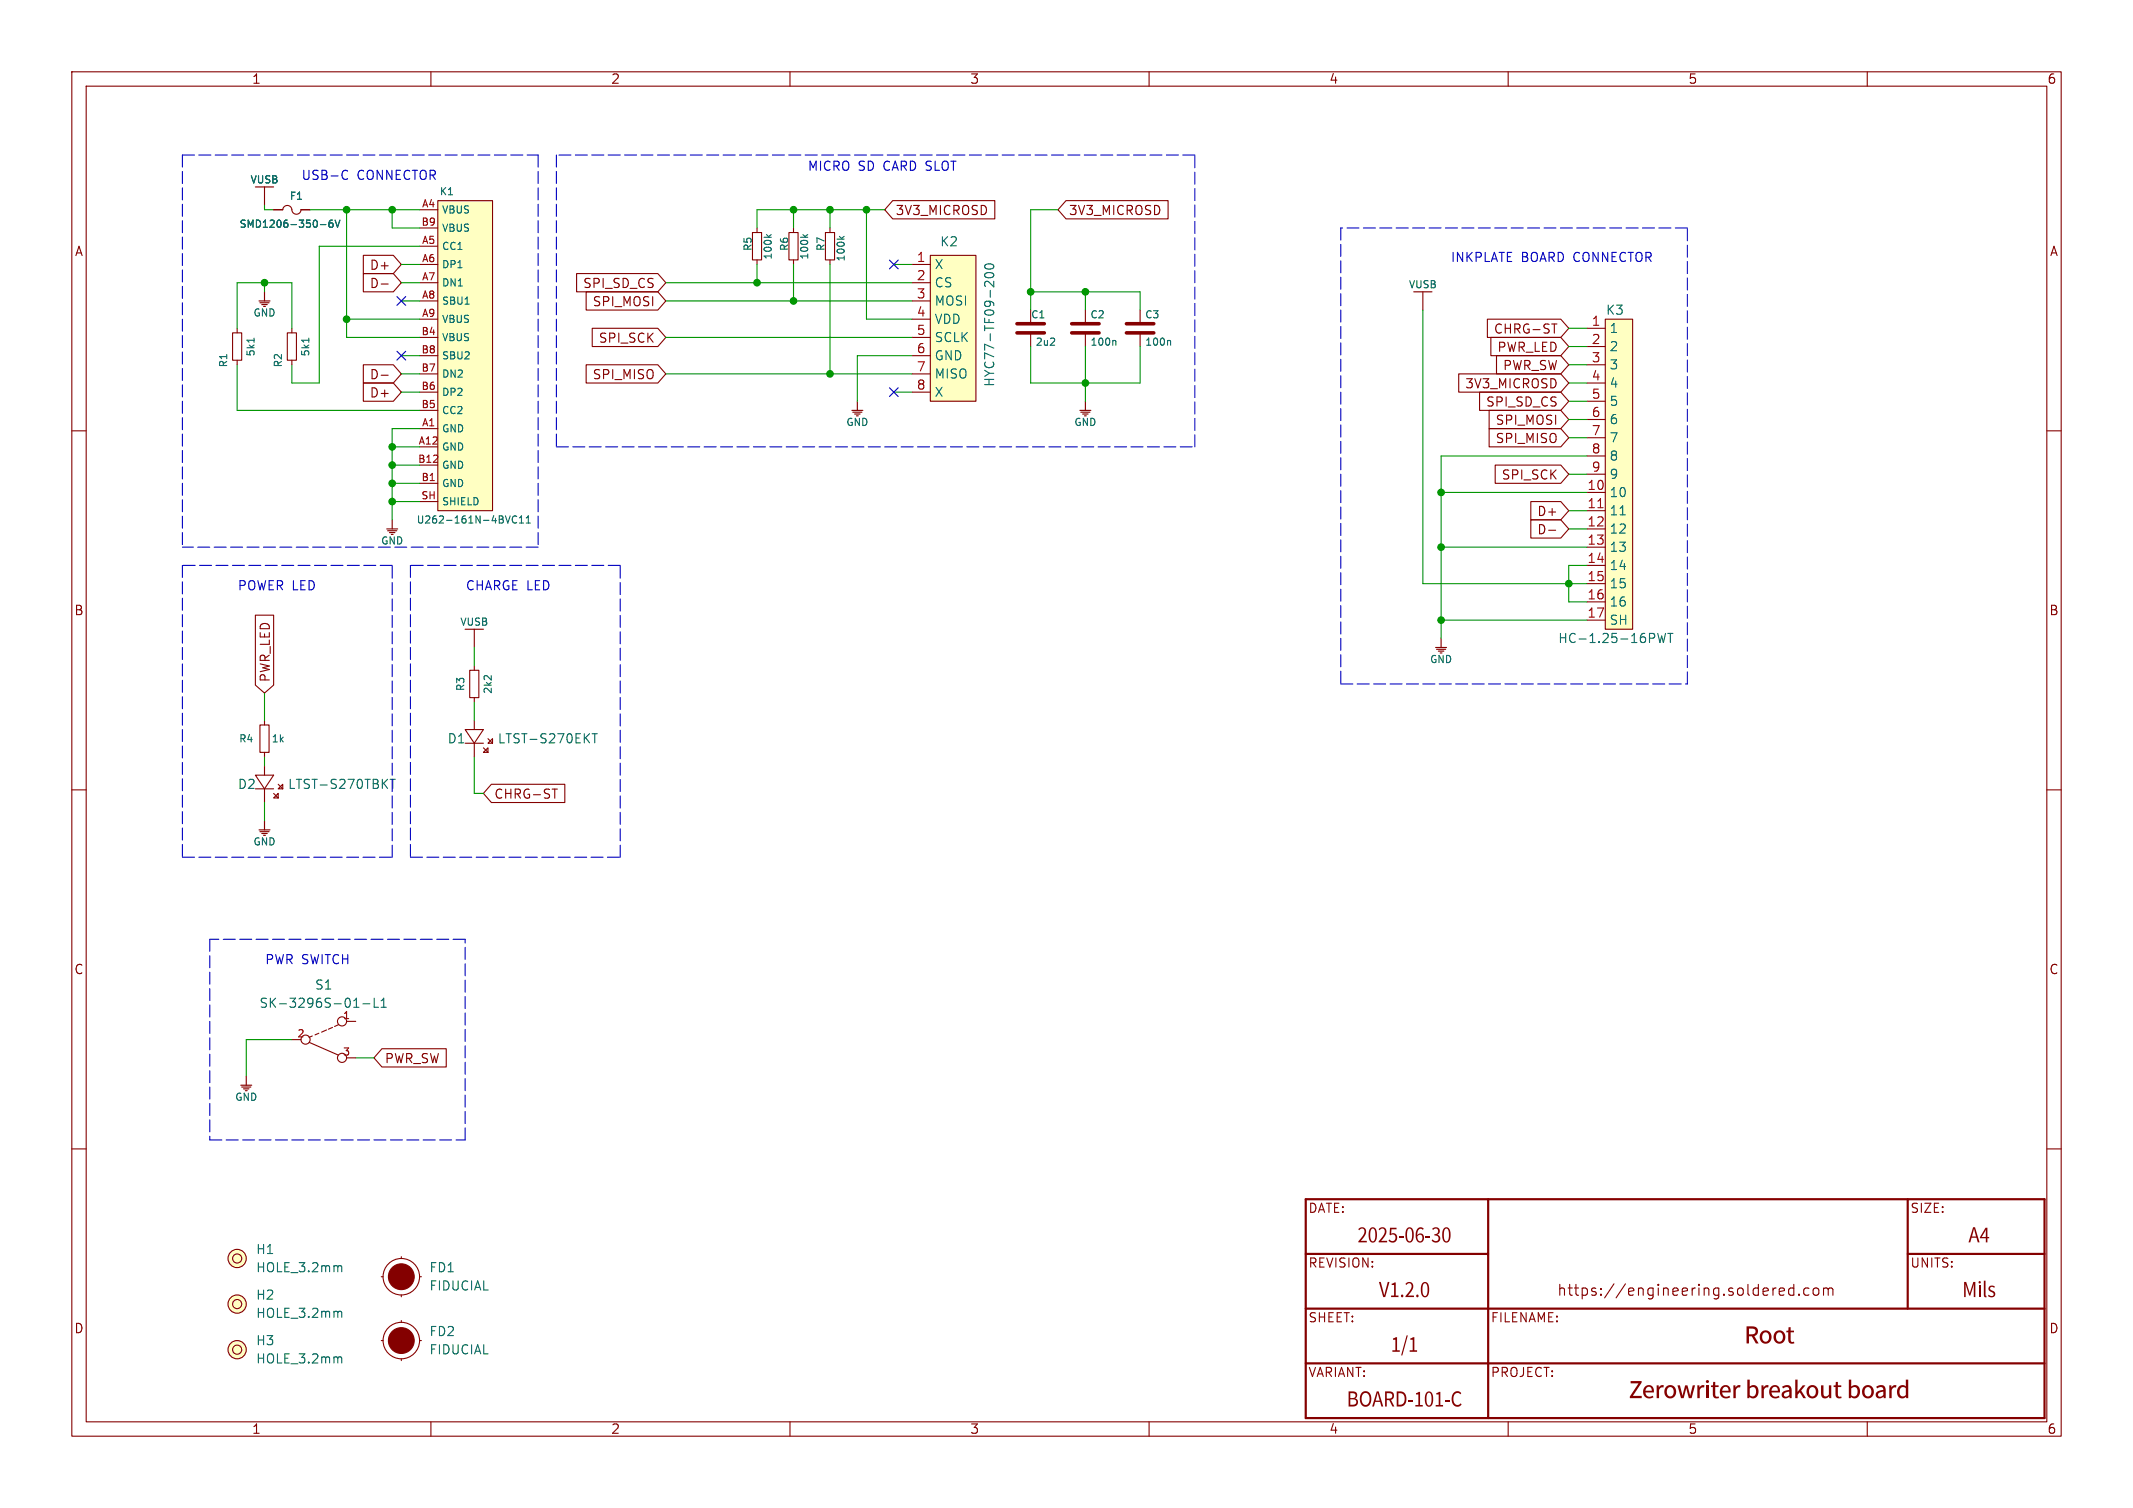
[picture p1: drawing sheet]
<svg xmlns="http://www.w3.org/2000/svg" width="297mm" height="210mm" viewBox="0 0 297 210" stroke-linecap="round" stroke-linejoin="round" font-family="sans-serif">
<g fill="none" stroke="#840000" stroke-width=".15">
<path d="M10 10h277v190h-277zM12 12h273v186h-273zM60 10v2M110 10v2M160 10v2M210 10v2M260 10v2M36.8 26v2.6M38.1 29.2h1.3a.67 .67 0 0 1 .7-.6 .67 .67 0 0 1 .6 .8 .64 .64 0 0 0 .7 .4 .64 .64 0 0 0 .5-.6h1.3M104.8 32.4h1.2v3.8h-1.2zM105.4 31.8v.6M105.4 36.2v.6"/>
<path d="M114.9 32.4h1.3v3.8h-1.3zM115.6 31.8v.6M115.6 36.2v.6M10 60h2M143.5 43.2v1.9M143.5 46.4v1.9M158.7 43.2v1.9M158.7 46.4v1.9M285 60h2M10 110h2M285 110h2M10 160h2"/>
<path d="M285 160h2M53.1 177.8h.2M55.9 175v.3M58.4 177.8h.3M248 179.4h.4l.1 .3-.8 .2M249.8 179.4h-.5l-.3 .3v.4l.2 .2 .1 .1 .5-.1M249.8 178.9v1.5M251.9 179.4h-.5l-.2 .3v.4l.1 .2 .1 .1 .5-.1M252.5 179.5a.41 .41 0 0 1 .4-.1 .41 .41 0 0 1 .4 .3v.4a.41 .41 0 0 1-.4 .3 .41 .41 0 0 1-.4-.3zM253.9 179.5a.38 .38 0 0 1 .7 .1M253.9 179.4v1M254.6 179.6l.2-.2h.3l.1 1"/>
<path d="M254.6 179.6v.8M55.9 180.3v.3M60 198v2M110 198v2M160 198v2M210 198v2M248.4 180.3l-.4 .1M250.5 180.2l.1 .1-.1 .1M250.5 180.2l-.1 .1 .1 .1M250.5 180.2v.2M260 198v2"/>
<circle cx="55.9" cy="177.8" r="2.54"/>
<circle cx="33" cy="188" r=".63"/>
<circle cx="33" cy="188" r="1.27"/>
</g>
<path d="M181.8 167h102.9v30.5h-102.9zM181.8 174.6h25.4M207.2 167v30.5M265.6 167v15.2M265.6 174.6h19.1M181.8 182.2h102.9M181.8 189.9h102.9" fill="none" stroke="#840000" stroke-width=".31"/>
<path d="M44.6 31.3h.8M46.3 30.7h-.3a.67 .67 0 0 0 0 1l.3-.1 .1-.4-.2-.2-.3 .1-.1 .1M46.7 30.7l.3 1 .3-1M106.7 32.7l.4 .3M107.4 32.7l-.4 .2M116.9 32.9l.4 .4M117.5 32.9l-.3 .3M146.2 48.1h.7M146.8 47.2v.3M162.7 47.4l.3 .2v.5M47.2 189h.3l.1 .1v.7" fill="none" stroke="#006464" stroke-width=".15"/>
<circle cx="55.9" cy="177.8" r="1.8" fill="#840000" stroke="#840000" stroke-width=".15"/>
<path d="M35.6 26h2.5M150.4 57.2h1.5M150.5 57.4h1.3M150.7 57.7h.8M151 57.9h.3M151.1 55.9v1.3M53.8 73.7h1.6M54 73.9h1.2M54.2 74.2h.8M54.5 74.4h.2M54.6 72.4v1.3" fill="none" stroke="#840000" stroke-width=".16"/>
<circle cx="33" cy="188" r="1.27" fill="#ffffc2" stroke="#ffffc2" stroke-width=".14"/>
<path d="M141.6 46.4h3.8M141.6 45.1h3.8M156.8 46.4h3.9M156.8 45.1h3.9" fill="none" stroke="#840000" stroke-width=".5"/>
<path d="M61 27.9h7.6v43.2h-7.6z" fill="#ffffc2"/>
<g fill="none" stroke="#840000" stroke-width=".15">
<path d="M58.4 29.2h2.6M58.4 34.3h2.6M58.4 36.8h2.6M58.4 39.4h2.6M58.4 31.8h2.6M61 27.9h7.6v43.2h-7.6zM40 46.4h1.3v3.8h-1.3zM40.6 45.7v.6M40.6 50.2v.6M58.4 59.7h2.6M58.4 41.9h2.6M58.4 44.5h2.6"/>
<path d="M58.4 47h2.6M58.4 57.2h2.6M58.4 54.6h2.6M58.4 52.1h2.6M58.4 49.5h2.6M151.1 43.2v1.9M151.1 46.4v1.9M198.1 40.6v2.6M58.4 62.2h2.6M58.4 67.3h2.6M58.4 64.8h2.6M58.4 69.9h2.6"/>
<path d="M65.4 93.3h1.3v3.9h-1.3zM66 87.6v2.6M66 92.7v.6M66 97.2v.6M64.8 101.6h2.5l-1.3 1.9zM64.8 103.5h2.5M66 100.3v1.3M66 103.5v1.9M67.3 104.8l.6-.7v.7zM67.3 104.1l.6 .7M67.9 102.9l.7 .6M68.6 102.9v.6h-.7z"/>
<path d="M40.6 144.8h1.3M43.1 145.2l4 1.7M43.5 144.3l-.5 .2M44.4 143.9l-.5 .2M45.5 143.4l-.7 .3M46.3 143.1l-.6 .2M47.1 142.7l-.5 .3M48.3 142.2h1.2M48.3 147.3h1.2M53.1 186.7h.2M55.9 183.9v.3M55.9 189.2v.3"/>
<path d="M58.4 186.7h.3"/>
<circle cx="42.5" cy="144.8" r=".63"/>
<circle cx="47.6" cy="142.2" r=".63"/>
<circle cx="47.6" cy="147.3" r=".63"/>
<circle cx="33" cy="175.3" r=".63"/>
<circle cx="33" cy="175.3" r="1.27"/>
<circle cx="33" cy="181.6" r=".63"/>
<circle cx="33" cy="181.6" r="1.27"/>
<circle cx="55.9" cy="186.7" r="2.54"/>
</g>
<g fill="none" stroke="#006464" stroke-width=".15">
<path d="M43 47.1v.6M64.8 42.4h.5M155.1 47.4l.3 .2v.5M71 71.8l-.3 1M71.9 71.9a.47 .47 0 0 0-.6 .4 .47 .47 0 0 0 .5 .5l.1-.1M72.3 72.8h.6M72.3 72.1l.3-.3v1M73.3 72.8h.5M73.3 72.1l.3-.3v1M82.4 102.2h.8M82.8 102.2v1.2M49.4 139.3l.2-.3v1.3"/>
<path d="M50.5 139.8h1M52.1 139v1.3h.6M53.1 139.4l.3-.4v1.3M49.3 140.3h.7M53.1 140.3h.7M47.2 176.3h.2l.2 .1v.7M47.2 182.6h.2l.2 .2v.7"/>
</g>
<circle cx="55.9" cy="186.7" r="1.8" fill="#840000" stroke="#840000" stroke-width=".15"/>
<g fill="#ffffc2" stroke="#ffffc2" stroke-width=".14">
<circle cx="33" cy="175.3" r="1.27"/>
<circle cx="33" cy="181.6" r="1.27"/>
</g>
<g fill="none" stroke="#840000" stroke-width=".16">
<path d="M36.1 41.9h1.5M36.2 42.2h1.3M36.4 42.4h.8M36.7 42.7h.3M36.8 40.6v1.3M118.6 57.2h1.5M118.7 57.4h1.3M119 57.7h.8M119.3 57.9h.2M119.4 55.9v1.3M196.8 40.6h2.6M64.8 87.6h2.5"/>
<path d="M33.5 151.1h1.6M33.7 151.4h1.2M33.9 151.6h.8M34.2 151.9h.2M34.3 149.9v1.2"/>
</g>
<path d="M149.2 46.4h3.8M149.2 45.1h3.8" fill="none" stroke="#840000" stroke-width=".5"/>
<path d="M223.5 44.5h3.8v43.1h-3.8z" fill="#ffffc2"/>
<g fill="none" stroke="#840000" stroke-width=".15">
<path d="M221 45.7h2.5M221 48.3h2.5M221 50.8h2.5M221 53.3h2.5M221 55.9h2.5M221 58.4h2.5M223.5 44.5h3.8v43.1h-3.8zM221 68.6h2.5M221 71.1h2.5M221 73.7h2.5M221 76.2h2.5M221 78.7h2.5"/>
<path d="M221 61h2.5M221 63.5h2.5M221 66h2.5M221 81.3h2.5M221 83.8h2.5M221 86.4h2.5M35.6 108h2.5l-1.3 1.9zM35.6 109.9h2.5M36.2 101h1.3v3.8h-1.3zM36.8 100.3v.7M36.8 104.8v.6M36.8 106.7v1.3"/>
<path d="M36.8 109.8v2M38.1 111.1l.6-.6v.6zM38.1 110.5l.6 .6M38.7 109.9l.7-.7v.7zM38.7 109.2l.7 .7"/>
</g>
<path d="M225.6 71.7h.7M230.8 88.2l.3 1.3 .3-.9 .2 .9 .3-1.3M232.2 88.2h.7M232.6 88.2v1.3M54.3 108.5h.8M54.7 108.5v1.3" fill="none" stroke="#006464" stroke-width=".15"/>
<path d="M222.5 70.7h.7" fill="none" stroke="#a90000" stroke-width=".15"/>
<path d="M199.9 90.2h1.5M200 90.4h1.3M200.3 90.7h.7M200.5 90.9h.3M200.7 88.9v1.3M36.1 115.6h1.5M36.2 115.8h1.3M36.4 116.1h.8M36.7 116.3h.3M36.8 114.3v1.3" fill="none" stroke="#840000" stroke-width=".16"/>
<path d="M129.5 35.6h6.4v20.3h-6.4z" fill="#ffffc2"/>
<g fill="none" stroke="#840000" stroke-width=".15">
<path d="M38.1 29.2h1.3M41.9 29.2h1.3M50.6 38.1h4.2l1.1 1.3-1.1 1.2h-4.2zM50.6 35.6h4.2l1.1 1.2-1.1 1.3h-4.2zM53.1 39.6h.9M80.3 38.1h11.3l1.1 1.3-1.1 1.2h-11.3zM109.9 32.4h1.2v3.8h-1.2zM110.5 31.8v.6M110.5 36.2v.6M124.3 27.9h14.2v2.6h-14.2l-1.1-1.3zM127 36.8h2.5M127 39.4h2.5"/>
<path d="M129.5 35.6h6.4v20.3h-6.4zM148.4 27.9h14.2v2.6h-14.2l-1.1-1.3zM32.4 46.4h1.3v3.8h-1.3zM33 45.7v.6M33 50.2v.6M50.6 50.8h4.2l1.1 1.3-1.1 1.2h-4.2zM50.6 53.3h4.2l1.1 1.3-1.1 1.3h-4.2zM53.1 52.3h.9M81.6 40.6h10l1.1 1.3-1.1 1.3h-10zM81.6 50.8h10l1.1 1.3-1.1 1.2h-10zM82.5 45.7h9.1l1.1 1.3-1.1 1.3h-9.1zM127 41.9h2.5"/>
<path d="M127 44.5h2.5M127 47h2.5M127 49.5h2.5M127 52.1h2.5M127 54.6h2.5M203.1 52.1h14.2l1.1 1.2-1.1 1.3h-14.2zM206 54.6h11.3l1.1 1.3-1.1 1.3h-11.3zM207.1 44.4h10.2l1.1 1.3-1.1 1.3h-10.2zM207.3 57.1h10l1.1 1.3-1.1 1.3h-10zM207.3 59.7h10l1.1 1.3-1.1 1.2h-10zM207.6 47h9.7l1.1 1.3-1.1 1.2h-9.7zM208.4 49.5h8.9l1.1 1.3-1.1 1.3h-8.9z"/>
<path d="M216.1 45.1h.7M208.2 64.8h9.1l1.1 1.2-1.1 1.3h-9.1zM213.2 69.8h4.1l1.1 1.3-1.1 1.3h-4.1zM213.2 72.4h4.1l1.1 1.3-1.1 1.2h-4.1zM215.6 73.8h1M35.6 85.7h2.5v9.7l-1.3 1.1-1.2-1.1zM68.4 109.2h10.2v2.6h-10.2l-1.1-1.3zM76.9 109.9h.7M53.2 146h8.9v2.6h-8.9l-1.1-1.3z"/>
</g>
<path d="M44.6 31.3h.8M46.3 30.7h-.3a.67 .67 0 0 0 0 1l.3-.1 .1-.4-.2-.2-.3 .1-.1 .1M46.7 30.7l.3 1 .3-1M111.8 32.7l.4 .3M112.5 32.7l-.4 .2M137.2 36.9l.4-.2 .5 .1 .2 .1 .1 .3a.79 .79 0 0 1-1.3 0zM137.2 38.1l.4-.1h.5l.2 .1 .1 .3a.79 .79 0 0 1-1.3 0zM138.4 39.2v.8l-.8-.8h-.1l-.3 .1-.1 .4M35.4 47.1v.6" fill="none" stroke="#006464" stroke-width=".15"/>
<path d="M47.9 23.8l.3-.1 .2 .1M48.4 24.9l-.2 .1-.3-.1" fill="none" stroke="#0000c2" stroke-width=".15"/>
<g fill="none" stroke="#0000c2" stroke-width=".15" stroke-dasharray="1.7 .6">
<path d="M25.4 21.6v54.6M25.4 21.6h49.5M74.9 21.6v54.6M77.5 21.6v40.6M166.4 21.6h-88.9M186.7 31.8v63.5M234.9 31.8h-48.2M25.4 78.7v40.7M54.6 78.7h-29.2M57.1 78.7v40.7M74.9 76.2h-49.5M77.5 62.2h88.9"/>
<path d="M86.4 78.7h-29.3M166.4 62.2v-40.6M186.7 95.3h48.2M234.9 95.3v-63.5M25.4 119.4h29.2M54.6 119.4v-40.7M57.1 119.4h29.3M86.4 119.4v-40.7M29.2 130.8v28M64.8 130.8h-35.6M29.2 158.8h35.6M64.8 158.8v-28"/>
</g>
<g fill="none" stroke="#009600" stroke-width=".15">
<path d="M36.8 28.6v.6h1.3M36.8 39.4v1.2M43.2 29.2h15.2M48.3 29.2v17.8h10.1M54.6 29.2v2.6h3.8M55.9 39.4h2.5M55.9 36.8h2.5M58.4 34.3h-14v19h-3.8v-2.5M92.7 39.4h34.3M105.4 36.8v2.6M110.5 29.2v2.6M110.5 36.8v5.1"/>
<path d="M115.6 29.2v2.6M115.6 36.8v15.3M120.6 29.2v15.3h6.4M123.2 29.2h-17.8v2.6M124.5 36.8h2.5M147.3 29.2h-3.8v14M33 45.7v-6.3h7.6v6.3M33 50.8v6.4h25.4M48.3 44.5h10.1M55.9 49.5h2.5M55.9 52.1h2.5M55.9 41.9h2.5"/>
<path d="M55.9 54.6h2.5M58.4 59.7h-3.8v12.7M92.7 47h34.3M92.7 52.1h34.3M92.7 41.9h34.3M124.5 54.6h2.5M127 49.5h-7.6v6.4M143.5 48.3v5h15.2v-5M143.5 40.6h15.2v2.6M151.1 40.6v2.6M151.1 48.3v7.6M198.1 43.2v38.1h22.9"/>
<path d="M218.4 53.3h2.6M218.4 48.3h2.6M218.4 45.7h2.6M218.4 50.8h2.6M218.4 55.9h2.6M218.4 58.4h2.6M54.6 62.2h3.8M54.6 67.3h3.8M54.6 64.8h3.8M54.6 69.9h3.8M200.7 68.6h20.3M200.7 76.2h20.3"/>
<path d="M218.4 73.7h2.6M218.4 71.1h2.6M218.4 66h2.6M218.4 61h2.6M221 63.5h-20.3v25.4M221 78.7h-2.6v5.1h2.6M36.8 96.5v3.8M66 90.2v2.5M66 97.8v2.5M200.7 86.4h20.3M36.8 105.4v1.3M36.8 111.8v2.5"/>
<path d="M66 105.4v5.1h1.3M40.6 144.8h-6.3v5.1M49.5 147.3h2.6"/>
</g>
<path d="M123.9 36.2l1.2 1.2M125.1 36.2l-1.2 1.2M55.3 48.9l1.2 1.2M55.3 41.3l1.2 1.2M56.5 48.9l-1.2 1.2M56.5 41.3l-1.2 1.2M123.9 54l1.2 1.2M125.1 54l-1.2 1.2" fill="none" stroke="#000084" stroke-width=".15"/>
<g fill="#009600" stroke="#009600" stroke-width=".15">
<circle cx="110.5" cy="41.9" r=".46"/>
<circle cx="105.4" cy="39.4" r=".46"/>
<circle cx="54.6" cy="29.2" r=".46"/>
<circle cx="110.5" cy="29.2" r=".46"/>
<circle cx="115.6" cy="52.1" r=".46"/>
<circle cx="120.6" cy="29.2" r=".46"/>
<circle cx="115.6" cy="29.2" r=".46"/>
<circle cx="54.6" cy="64.8" r=".46"/>
<circle cx="54.6" cy="69.9" r=".46"/>
<circle cx="54.6" cy="67.3" r=".46"/>
<circle cx="54.6" cy="62.2" r=".46"/>
<circle cx="151.1" cy="40.6" r=".46"/>
<circle cx="143.5" cy="40.6" r=".46"/>
<circle cx="36.8" cy="39.4" r=".46"/>
<circle cx="48.3" cy="44.5" r=".46"/>
<circle cx="48.3" cy="29.2" r=".46"/>
<circle cx="200.7" cy="76.2" r=".46"/>
<circle cx="200.7" cy="86.4" r=".46"/>
<circle cx="218.4" cy="81.3" r=".46"/>
<circle cx="200.7" cy="68.6" r=".46"/>
<circle cx="151.1" cy="53.3" r=".46"/>
</g>
<g font-size="3.5" fill="#840000">
<text x="242.9" y="188.3">Root</text>
<text x="226.8" y="195.9">Zerowriterbreakoutboard</text>
</g>
<g font-size="3.2" fill="#840000">
<text x="189" y="174.1">2025-06-30</text>
<text x="274.1" y="174.1">A4</text>
<text x="192" y="181.7">V1.2.0</text>
<text x="273.2" y="181.7">Mils</text>
<text x="193.7" y="189.3">1/1</text>
<text x="187.5" y="197">BOARD-101-C</text>
</g>
<text font-size="2.1" fill="#840000" x="216.7" y="180.7">https://engineering.soldered.com</text>
<g font-size="1.8" fill="#840000">
<text x="35" y="11.9">1</text>
<text x="85" y="11.9">2</text>
<text x="135" y="11.9">3</text>
<text x="185" y="11.9">4</text>
<text x="235" y="11.9">5</text>
<text x="285" y="11.9">6</text>
<text x="10.3" y="35.9">A</text>
<text x="124.6" y="30.2">3V3_MICROSD</text>
<text x="148.7" y="30.2">3V3_MICROSD</text>
<text x="285.3" y="35.9">A</text>
<text x="51.4" y="40.3">D-</text>
<text x="51.4" y="37.8">D+</text>
<text x="81.1" y="40.3">SPI_SD_CS</text>
<text x="82.4" y="42.9">SPI_MOSI</text>
<text x="83.3" y="47.9">SPI_SCK</text>
<text x="207.9" y="46.7">CHRG-ST</text>
<text x="51.4" y="53">D-</text>
<text x="82.4" y="53">SPI_MISO</text>
<text x="208.4" y="49.2">PWR_LED</text>
<text x="209.2" y="51.8">PWR_SW</text>
<text x="51.4" y="55.6">D+</text>
<text x="203.9" y="54.3">3V3_MICROSD</text>
<text x="206.8" y="56.8">SPI_SD_CS</text>
<text x="208.2" y="59.4">SPI_MOSI</text>
<text x="208.2" y="61.9">SPI_MISO</text>
<text x="209" y="67">SPI_SCK</text>
<text x="214" y="72.1">D+</text>
<text x="214" y="74.6">D-</text>
<text x="10.3" y="85.9">B</text>
<text x="285.3" y="85.9">B</text>
<text x="37.8" y="95.1" transform="rotate(-90 37.8 95.1)">PWR_LED</text>
<text x="68.7" y="111.4">CHRG-ST</text>
<text x="10.3" y="135.9">C</text>
<text x="285.3" y="135.9">C</text>
<text x="53.5" y="148.3">PWR_SW</text>
<text x="182.1" y="169.1">DATE:</text>
<text x="265.9" y="169.1">SIZE:</text>
<text x="182.1" y="176.7">REVISION:</text>
<text x="265.9" y="176.7">UNITS:</text>
<text x="10.3" y="185.9">D</text>
<text x="182.1" y="184.4">SHEET:</text>
<text x="207.5" y="184.4">FILENAME:</text>
<text x="285.3" y="185.9">D</text>
<text x="182.1" y="192">VARIANT:</text>
<text x="207.5" y="192">PROJECT:</text>
<text x="35" y="199.9">1</text>
<text x="85" y="199.9">2</text>
<text x="135" y="199.9">3</text>
<text x="185" y="199.9">4</text>
<text x="235" y="199.9">5</text>
<text x="285" y="199.9">6</text>
</g>
<g font-size="1.8" fill="#0000c2">
<text x="112.4" y="23.9">MICRO SD CARD SLOT</text>
<text x="41.9" y="25.2">USB-C</text>
<text x="49.7" y="25.2">CONNECTOR</text>
<text x="201.9" y="36.6">INKPLATE</text>
<text x="211.8" y="36.6">BOARD CONNECTOR</text>
<text x="33" y="82.3">POWER LED</text>
<text x="64.8" y="82.3">CHARGE LED</text>
<text x="36.8" y="134.4">PWR SWITCH</text>
</g>
<g font-size="1.8" fill="#006464">
<text x="130.8" y="34.5">K2</text>
<text x="130" y="37.7">X</text>
<text x="130" y="40.2">CS</text>
<text x="130" y="42.8">MOSI</text>
<text x="130" y="45.3">VDD</text>
<text x="130" y="47.9">SCLK</text>
<text x="223.5" y="44">K3</text>
<text x="224" y="46.6">1</text>
<text x="130" y="50.4">GND</text>
<text x="130" y="52.9">MISO</text>
<text x="138.7" y="54" transform="rotate(-90 138.7 54)">HYC77-TF09-200</text>
<text x="224" y="49.1">2</text>
<text x="224" y="51.7">3</text>
<text x="130" y="55.5">X</text>
<text x="224" y="54.2">4</text>
<text x="224" y="56.7">5</text>
<text x="224" y="59.3">6</text>
<text x="224" y="61.8">7</text>
<text x="224" y="64.4">8</text>
<text x="224" y="69.4">10</text>
<text x="224" y="72">11</text>
<text x="224" y="66.9">9</text>
<text x="224" y="74.5">12</text>
<text x="224" y="77.1">13</text>
<text x="224" y="79.6">14</text>
<text x="224" y="82.1">15</text>
<text x="217.1" y="89.8">HC-1.25-16PWT</text>
<text x="224" y="84.7">16</text>
<text x="224" y="87.2">SH</text>
<text x="62.2" y="103.7">D1</text>
<text x="69.2" y="103.7">LTST-S270EKT</text>
<text x="33" y="110.1">D2</text>
<text x="40" y="110.1">LTST-S270TBKT</text>
<text x="36" y="140.6">SK-3296S-01-L1</text>
<text x="43.8" y="138">S1</text>
<text x="35.6" y="177.4">HOLE_3.2mm</text>
<text x="35.6" y="174.9">H1</text>
<text x="59.7" y="177.4">FD1</text>
<text x="59.7" y="179.9">FIDUCIAL</text>
<text x="35.6" y="183.7">HOLE_3.2mm</text>
<text x="35.6" y="181.2">H2</text>
<text x="35.6" y="190.1">HOLE_3.2mm</text>
<text x="35.6" y="187.6">H3</text>
<text x="59.7" y="186.3">FD2</text>
<text x="59.7" y="188.8">FIDUCIAL</text>
</g>
<g font-size="1.8" fill="#a90000">
<text x="127.6" y="36.6">1</text>
<text x="127.6" y="39.1">2</text>
<text x="127.6" y="41.7">3</text>
<text x="127.6" y="44.2">4</text>
<text x="127.6" y="46.7">5</text>
<text x="221.5" y="45.5">1</text>
<text x="127.6" y="49.3">6</text>
<text x="127.6" y="51.8">7</text>
<text x="221.5" y="48">2</text>
<text x="221.5" y="50.5">3</text>
<text x="221.5" y="53.1">4</text>
<text x="127.6" y="54.4">8</text>
<text x="221.5" y="55.6">5</text>
<text x="221.5" y="58.2">6</text>
<text x="221.5" y="60.7">7</text>
<text x="221.5" y="63.2">8</text>
<text x="221.5" y="65.8">9</text>
<text x="220.9" y="68.3">10</text>
<text x="220.9" y="70.9">11</text>
<text x="220.9" y="73.4">12</text>
<text x="220.9" y="75.9">13</text>
<text x="220.9" y="78.5">14</text>
<text x="220.9" y="81">15</text>
<text x="220.9" y="83.6">16</text>
<text x="220.9" y="86.1">17</text>
</g>
<g font-size="1.4" fill="#006464">
<text x="34.8" y="25.7">VUSB</text>
<text x="40.2" y="28">F1</text>
<text x="61.1" y="27.4">K1</text>
<text x="61.5" y="29.9">VBUS</text>
<text x="33.2" y="31.9">SMD1206-350-6V</text>
<text x="61.5" y="35">CC1</text>
<text x="61.5" y="32.5">VBUS</text>
<text x="104.9" y="35.1" transform="rotate(-90 104.9 35.1)">R5</text>
<text x="109.9" y="35.1" transform="rotate(-90 109.9 35.1)">R6</text>
<text x="115" y="35.1" transform="rotate(-90 115 35.1)">R7</text>
<text x="61.5" y="37.6">DP1</text>
<text x="61.5" y="40.1">DN1</text>
<text x="107.7" y="36.3" transform="rotate(-90 107.7 36.3)">100k</text>
<text x="112.7" y="36.3" transform="rotate(-90 112.7 36.3)">100k</text>
<text x="117.8" y="36.5" transform="rotate(-90 117.8 36.5)">100k</text>
<text x="196.1" y="40.4">VUSB</text>
<text x="35.2" y="44.3">GND</text>
<text x="61.5" y="42.6">SBU1</text>
<text x="61.5" y="45.2">VBUS</text>
<text x="61.5" y="47.7">VBUS</text>
<text x="143.5" y="44.5">C1</text>
<text x="151.7" y="44.5">C2</text>
<text x="159.3" y="44.5">C3</text>
<text x="31.8" y="51.3" transform="rotate(-90 31.8 51.3)">R1</text>
<text x="35.7" y="49.7" transform="rotate(-90 35.7 49.7)">5k1</text>
<text x="39.5" y="51.3" transform="rotate(-90 39.5 51.3)">R2</text>
<text x="43.3" y="49.7" transform="rotate(-90 43.3 49.7)">5k1</text>
<text x="61.5" y="52.8">DN2</text>
<text x="61.5" y="50.3">SBU2</text>
<text x="144.1" y="48.4">2u2</text>
<text x="151.7" y="48.4">100n</text>
<text x="159.3" y="48.4">100n</text>
<text x="61.5" y="57.9">CC2</text>
<text x="61.5" y="55.3">DP2</text>
<text x="117.7" y="59.5">GND</text>
<text x="149.5" y="59.5">GND</text>
<text x="61.5" y="60.4">GND</text>
<text x="61.5" y="63">GND</text>
<text x="61.5" y="65.5">GND</text>
<text x="61.5" y="68">GND</text>
<text x="61.5" y="70.6">SHIELD</text>
<text x="53" y="76">GND</text>
<text x="57.9" y="73.1">U262-161N-4BVC11</text>
<text x="64" y="87.3">VUSB</text>
<text x="199" y="92.5">GND</text>
<text x="64.9" y="96.4" transform="rotate(-90 64.9 96.4)">R3</text>
<text x="68.7" y="96.7" transform="rotate(-90 68.7 96.7)">2k2</text>
<text x="33.2" y="103.6">R4</text>
<text x="37.7" y="103.6">1k</text>
<text x="35.2" y="117.9">GND</text>
<text x="32.6" y="153.5">GND</text>
</g>
<g font-size="1.4" fill="#a90000">
<text x="58.7" y="29">A4</text>
<text x="58.6" y="31.5">B9</text>
<text x="58.7" y="34">A5</text>
<text x="58.7" y="36.6">A6</text>
<text x="58.7" y="39.1">A7</text>
<text x="58.7" y="41.7">A8</text>
<text x="58.6" y="46.7">B4</text>
<text x="58.7" y="44.2">A9</text>
<text x="58.6" y="51.8">B7</text>
<text x="58.6" y="49.3">B8</text>
<text x="58.6" y="56.9">B5</text>
<text x="58.6" y="54.4">B6</text>
<text x="58.7" y="59.4">A1</text>
<text x="58.1" y="64.5">B12</text>
<text x="58.2" y="62">A12</text>
<text x="58.6" y="69.6">SH</text>
<text x="58.6" y="67.1">B1</text>
<text x="47.7" y="142">1</text>
<text x="41.3" y="144.5">2</text>
<text x="47.7" y="147.1">3</text>
</g>
</svg>
